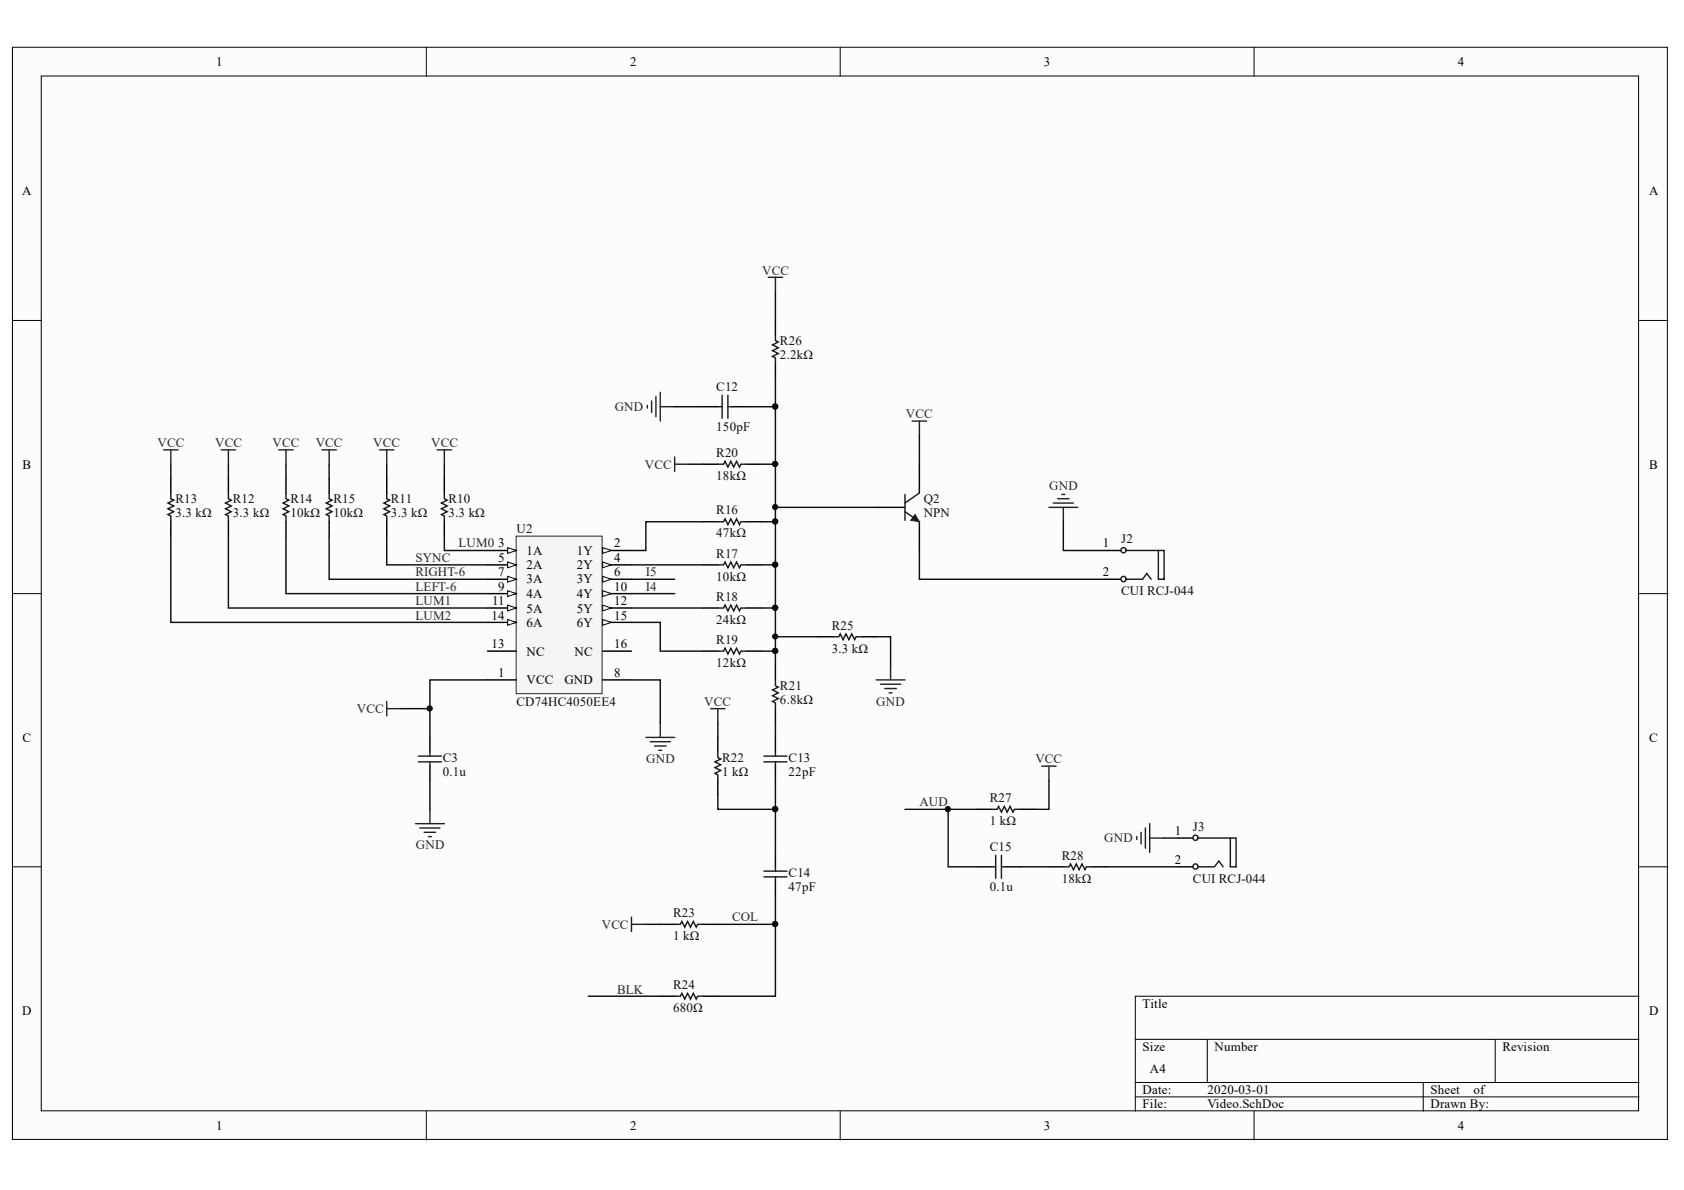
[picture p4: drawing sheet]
<svg xmlns="http://www.w3.org/2000/svg" width="297mm" height="210mm" viewBox="0 0 297 210" stroke-linecap="round" stroke-linejoin="round" font-family="sans-serif">
<g fill="#fcfcfc" stroke="#000" stroke-width=".18">
<path d="M2.2 8.3h291.9v192.7h-291.9z"/>
<path d="M7.3 13.4h281.7v182.5h-281.7z"/>
</g>
<g fill="none" stroke="#000" stroke-width=".18">
<path d="M75.2 8.3v5.1M148.2 8.3v5.1M221.2 8.3v5.1M2.2 56.5h5.1M289.1 56.5h5.1M2.2 104.7h5.1M289.1 104.7h5.1M2.2 152.9h5.1M289.1 152.9h5.1M289.1 175.7h-88.8v20.3M75.2 196v5.1M148.2 196v5.1"/>
<path d="M200.3 183.3h88.8M200.3 190.9h88.8M200.3 193.5h88.8M213 183.3v7.6M221.2 196v5.1M251 190.9v5.1M263.7 183.3v7.6"/>
</g>
<path d="M91 94.6h15.2v27.8h-15.2z" fill="#f5f5f5" stroke="#262626" stroke-width=".18"/>
<path d="M106.3 97.1h5.1M86 119.9h5.1" fill="none" stroke="#000" stroke-width=".25"/>
<path d="M106.3 96.6l1.5 .5-1.5 .5z" fill="#fcfcfc" stroke="#000" stroke-width=".18"/>
<path d="M86 97.1h5.1" fill="none" stroke="#000" stroke-width=".25"/>
<path d="M89.5 96.6l1.6 .5-1.6 .5z" fill="#fcfcfc" stroke="#000" stroke-width=".18"/>
<path d="M106.3 99.6h5.1" fill="none" stroke="#000" stroke-width=".25"/>
<path d="M106.3 99.1l1.5 .5-1.5 .5z" fill="#fcfcfc" stroke="#000" stroke-width=".18"/>
<path d="M86 99.6h5.1" fill="none" stroke="#000" stroke-width=".25"/>
<path d="M89.5 99.1l1.6 .5-1.6 .5z" fill="#fcfcfc" stroke="#000" stroke-width=".18"/>
<path d="M106.3 102.2h5.1" fill="none" stroke="#000" stroke-width=".25"/>
<path d="M106.3 101.7l1.5 .5-1.5 .5z" fill="#fcfcfc" stroke="#000" stroke-width=".18"/>
<path d="M86 102.2h5.1" fill="none" stroke="#000" stroke-width=".25"/>
<path d="M89.5 101.7l1.6 .5-1.6 .5z" fill="#fcfcfc" stroke="#000" stroke-width=".18"/>
<path d="M86 104.7h5.1M106.3 119.9h5.1" fill="none" stroke="#000" stroke-width=".25"/>
<path d="M89.5 104.2l1.6 .5-1.6 .5z" fill="#fcfcfc" stroke="#000" stroke-width=".18"/>
<path d="M106.3 104.7h5.1" fill="none" stroke="#000" stroke-width=".25"/>
<path d="M106.3 104.2l1.5 .5-1.5 .5z" fill="#fcfcfc" stroke="#000" stroke-width=".18"/>
<path d="M86 107.2h5.1" fill="none" stroke="#000" stroke-width=".25"/>
<path d="M89.5 106.7l1.6 .5-1.6 .6z" fill="#fcfcfc" stroke="#000" stroke-width=".18"/>
<path d="M106.3 107.2h5.1" fill="none" stroke="#000" stroke-width=".25"/>
<path d="M106.3 106.7l1.5 .5-1.5 .6z" fill="#fcfcfc" stroke="#000" stroke-width=".18"/>
<path d="M86 114.9h5.1M86 109.8h5.1" fill="none" stroke="#000" stroke-width=".25"/>
<path d="M89.5 109.3l1.6 .5-1.6 .5z" fill="#fcfcfc" stroke="#000" stroke-width=".18"/>
<path d="M106.3 109.8h5.1" fill="none" stroke="#000" stroke-width=".25"/>
<path d="M106.3 109.3l1.5 .5-1.5 .5z" fill="#fcfcfc" stroke="#000" stroke-width=".18"/>
<g fill="none" stroke="#000" stroke-width=".25">
<path d="M136.8 56.5v2.6M124.1 71.7h2.5M129.2 71.7h2.5M136.8 64.1v2.6M30.1 84.4v2.6M30.1 92v2.6M40.3 84.4v2.6M40.3 92v2.6M50.4 84.4v2.6M50.4 92v2.6M58.1 84.4v2.6M58.1 92v2.6"/>
<path d="M68.2 84.4v2.6M68.2 92v2.6M78.4 84.4v2.6M78.4 92v2.6M124.1 92h2.5M124.1 99.6h2.5M124.1 81.9h2.5M131.7 92h2.5M131.7 99.6h2.5M131.7 81.9h2.5M154.6 89.5h5M162.2 81.9v5.1"/>
<path d="M162.2 92v5.1M195.2 97.1h2.5M106.3 114.9h5.1M124.1 114.9h2.5M124.1 107.2h2.5M131.7 114.9h2.5M131.7 107.2h2.5M136.8 117.4v2.5M144.4 112.3h2.5M152 112.3h2.6M195.2 102.2h2.5M75.8 130.1v2.5"/>
<path d="M75.8 135.1v2.6M126.6 130.1v2.5M126.6 137.7v2.5M136.8 125v2.5M136.8 130.1v2.5M136.8 135.1v2.6M136.8 150.4v2.5M136.8 155.4v2.6M172.3 152.9h2.6M172.3 142.8h2.6M177.4 152.9h2.5M179.9 142.8h2.6"/>
<path d="M185 152.9h2.6M192.6 152.9h2.6M207.9 147.8h2.5M207.9 152.9h2.5M116.5 163h2.5M116.5 175.7h2.5M124.1 163h2.5M124.1 175.7h2.5"/>
</g>
<g fill="none" stroke="#1c1c1c" stroke-width=".25">
<path d="M136.8 59.1v1l.5 .2-1 .5 1 .5-1 .5 1 .6-1 .5 .5 .2v1M126.6 71.7h.8M127.4 69.7v4.1M128.4 69.7v4.1M128.4 71.7h.8M30.1 87v1l.5 .2-1 .5 1 .5-1 .5 1 .6-1 .5 .5 .2v1M40.3 87v1l.5 .2-1 .5 1 .5-1 .5 1 .6-1 .5 .5 .2v1M50.4 87v1l.6 .2-1.1 .5 1.1 .5-1.1 .5 1.1 .6-1.1 .5 .5 .2v1M58.1 87v1l.5 .2-1 .5 1 .5-1 .5 1 .6-1 .5 .5 .2v1M68.2 87v1l.5 .2-1 .5 1 .5-1 .5 1 .6-1 .5 .5 .2v1M78.4 87v1l.5 .2-1 .5 1 .5-1 .5 1 .6-1 .5 .5 .2v1M126.6 92h1l.3-.5 .5 1 .5-1 .5 1 .5-1 .5 1 .3-.5h1"/>
<path d="M126.6 99.6h1l.3-.5 .5 1 .5-1 .5 1 .5-1 .5 1 .3-.5h1M126.6 81.9h1l.3-.5 .5 1 .5-1 .5 1 .5-1 .5 1 .3-.5h1M159.6 90.3l2.6 1.7M159.6 87.2v4.6M162.2 87l-2.6 1.7M198.7 97.1h5.6M204.3 97.1h1v5.1h-1zM126.6 107.2h1l.3-.5 .5 1.1 .5-1.1 .5 1.1 .5-1.1 .5 1.1 .3-.6h1M126.6 114.9h1l.3-.6 .5 1.1 .5-1.1 .5 1.1 .5-1.1 .5 1.1 .3-.5h1M136.8 119.9v1l.5 .3-1 .5 1 .5-1 .5 1 .5-1 .5 .5 .3v1M146.9 112.3h1l.3-.5 .5 1 .5-1 .5 1 .5-1 .5 1 .3-.5h1M198.7 102.2h2.8l.8-1 .7 1"/>
<path d="M73.8 134.4h4.1M73.8 133.4h4.1M75.8 132.6v.8M75.8 134.4v.7M126.6 132.6v1l.5 .3-1 .5 1 .5-1 .5 1 .5-1 .5 .5 .3v1M134.7 134.4h4.1M134.7 133.4h4.1M136.8 132.6v.8M136.8 134.4v.7M134.7 153.7h4.1M134.7 154.7h4.1M136.8 152.9v.8"/>
<path d="M136.8 154.7v.7M174.9 142.8h1l.2-.6 .5 1.1 .5-1.1 .6 1.1 .5-1.1 .5 1.1 .2-.5h1M174.9 152.9h.7M175.6 150.9v4M176.6 150.9v4M176.6 152.9h.8M187.6 152.9h1l.2-.5 .5 1 .5-1 .6 1 .5-1 .5 1 .2-.5h1M211.4 152.9h2.8l.8-1 .7 1M211.4 147.8h5.6M217 147.8h1v5.1h-1zM119 163h1l.3-.5 .5 1 .5-1 .5 1 .5-1 .5 1 .3-.5h1M119 175.7h1l.3-.5 .5 1 .5-1 .5 1 .5-1 .5 1 .3-.5h1"/>
<circle cx="198.2" cy="97.1" r=".46"/>
<circle cx="198.2" cy="102.1" r=".46"/>
<circle cx="210.9" cy="147.8" r=".46"/>
<circle cx="210.9" cy="152.8" r=".46"/>
</g>
<g fill="none" stroke="#262626" stroke-width=".25">
<path d="M135.5 48.9h2.5M136.8 48.9v2.6M28.9 79.3h2.5M30.1 79.3v2.6M39 79.3h2.6M40.3 79.3v2.6M49.2 79.3h2.5M50.4 79.3v2.6M56.8 79.3h2.5M58.1 79.3v2.6M66.9 79.3h2.6M68.2 79.3v2.6"/>
<path d="M77.1 79.3h2.5M78.4 79.3v2.6M114.2 71.5v.5M114.9 70.7v2.1M115.7 70v3.5M116.5 69.2v5.1M116.5 71.7h2.5M160.9 74.3h2.5M162.2 74.3v2.5M119 80.6v2.6M119 81.9h2.5M185 89.5h5.1"/>
<path d="M185.8 88.7h3.5M186.5 88h2.1M187.3 87.2h.5M187.6 89.5v2.5M154.6 119.9h5M157.1 117.4v2.5M68.2 123.7v2.6M68.2 125h2.6M113.9 130.1h5.1M114.7 130.8h3.5M115.4 131.6h2.1M116.2 132.4h.5"/>
<path d="M116.5 127.5v2.6M125.3 125h2.6M126.6 125v2.5M155.3 120.7h3.6M156.1 121.4h2M156.8 122.2h.5M183.8 135.1h2.5M185 135.1v2.6M73.3 145.3h5.1M74.1 146h3.5M74.8 146.8h2.1M75.6 147.6h.5"/>
<path d="M75.8 142.8v2.5M200.5 147.6v.5M201.3 146.8v2M202 146v3.6M202.8 145.3v5.1M202.8 147.8h2.5M111.4 161.8v2.5M111.4 163h2.5"/>
</g>
<g fill="none" stroke="#0e0e0e" stroke-width=".25">
<path d="M136.8 51.5v5M119 71.7h5.1M131.7 71.7h5.1v10.2M136.8 66.7v5M162.2 76.8v5.1M30.1 94.6v15.2h55.9M30.1 81.9v2.5M40.3 94.6v12.6h45.7M40.3 81.9v2.5M50.4 94.6v10.1h35.6M50.4 81.9v2.5M58.1 94.6v7.6h27.9"/>
<path d="M58.1 81.9v2.5M68.2 94.6v5h17.8M68.2 81.9v2.5M78.4 94.6v2.5h7.6M78.4 81.9v2.5M111.4 99.6h12.7M121.5 81.9h2.6M124.1 92h-10.2v5.1h-2.5M134.2 99.6h2.6v7.6M134.2 92h2.6v7.6M134.2 81.9h2.6v10.1M136.8 89.5h17.8"/>
<path d="M162.2 97.1v5.1h33M187.6 92v5.1h7.6M86 119.9h-10.2v10.2M111.4 119.9h5.1v7.6M111.4 109.8h5.1v5.1h7.6M111.4 102.2h7.6M111.4 104.7h7.6M111.4 107.2h12.7M134.2 107.2h2.6v7.7h-2.6M136.8 114.9v2.5M136.8 112.3h7.6M154.6 112.3h2.5v5.1"/>
<path d="M70.8 125h5M75.8 137.7v5.1M126.6 127.5v2.6M136.8 137.7v5.1h-10.2v-2.6M136.8 127.5v2.6M185 137.7v5.1h-2.5M136.8 158v5h-10.2M136.8 142.8v7.6M159.6 142.8h12.7M167.2 142.8v10.1h5.1M179.9 152.9h5.1M195.2 152.9h12.7"/>
<path d="M205.3 147.8h2.6M103.8 175.7h12.7M113.9 163h2.6M136.8 163v12.7h-10.2"/>
</g>
<g fill="#0e0e0e" stroke="#0e0e0e" stroke-width=".18">
<circle cx="75.8" cy="125" r=".46"/>
<circle cx="136.7" cy="114.8" r=".46"/>
<circle cx="136.7" cy="107.2" r=".46"/>
<circle cx="136.7" cy="99.6" r=".46"/>
<circle cx="136.7" cy="92" r=".46"/>
<circle cx="136.7" cy="81.8" r=".46"/>
<circle cx="136.7" cy="71.7" r=".46"/>
<circle cx="136.7" cy="142.7" r=".46"/>
<circle cx="136.7" cy="163" r=".46"/>
<circle cx="136.7" cy="112.3" r=".46"/>
<circle cx="136.7" cy="89.4" r=".46"/>
<circle cx="167.2" cy="142.7" r=".46"/>
</g>
<path d="M161.4 90.8l.8 1.2-1.6-.2z" fill="#1c1c1c" stroke="#1c1c1c" stroke-width=".18"/>
<g font-size="2.3">
<text x="38.1" y="11.6">1</text>
<text x="111.1" y="11.6">2</text>
<text x="184.1" y="11.6">3</text>
<text x="257.2" y="11.6">4</text>
<text x="3.9" y="34.4">A</text>
<text x="290.9" y="34.4">A</text>
<text x="4" y="82.6">B</text>
<text x="290.9" y="82.6">B</text>
<text x="87.9" y="96.6">3</text>
<text x="87.9" y="99.1">5</text>
<text x="87.9" y="101.6">7</text>
<text x="92.9" y="97.8">1A</text>
<text x="92.9" y="100.4">2A</text>
<text x="101.7" y="97.8">1Y</text>
<text x="101.7" y="100.4">2Y</text>
<text x="108.3" y="96.6">2</text>
<text x="108.3" y="99.1">4</text>
<text x="108.3" y="101.6">6</text>
<text x="194.5" y="96.6">1</text>
<text x="194.5" y="101.6">2</text>
<text x="86.8" y="106.8">11</text>
<text x="87.9" y="104.3">9</text>
<text x="92.9" y="102.9">3A</text>
<text x="92.9" y="105.5">4A</text>
<text x="101.7" y="102.9">3Y</text>
<text x="101.7" y="105.5">4Y</text>
<text x="108.3" y="104.3">10</text>
<text x="108.3" y="106.8">12</text>
<text x="86.7" y="109.3">14</text>
<text x="92.9" y="108.1">5A</text>
<text x="92.9" y="110.6">6A</text>
<text x="101.7" y="108.1">5Y</text>
<text x="101.7" y="110.6">6Y</text>
<text x="108.3" y="109.3">15</text>
<text x="86.7" y="114.4">13</text>
<text x="87.9" y="119.4">1</text>
<text x="92.9" y="115.7">NC</text>
<text x="101.3" y="115.7">NC</text>
<text x="108.3" y="119.4">8</text>
<text x="108.3" y="114.4">16</text>
<text x="92.9" y="120.7">VCC</text>
<text x="99.6" y="120.7">GND</text>
<text x="4" y="130.8">C</text>
<text x="290.9" y="130.8">C</text>
<text x="207.2" y="147.3">1</text>
<text x="207.2" y="152.4">2</text>
<text x="3.9" y="179">D</text>
<text x="201.6" y="177.8">Title</text>
<text x="290.9" y="179">D</text>
<text x="201.6" y="185.4">Size</text>
<text x="214.2" y="185.4">Number</text>
<text x="265" y="185.4">Revision</text>
<text x="202.8" y="189.2">A4</text>
<text x="201.6" y="193">Date:</text>
<text x="201.6" y="195.5">File:</text>
<text x="213" y="193">2020-03-01</text>
<text x="213" y="195.5">Video.SchDoc</text>
<text x="252.3" y="193">Sheet</text>
<text x="252.3" y="195.5">Drawn By:</text>
<text x="259.9" y="193">of</text>
<text x="38.1" y="199.3">1</text>
<text x="111.1" y="199.3">2</text>
<text x="184.1" y="199.3">3</text>
<text x="257.2" y="199.3">4</text>
</g>
<g font-size="2.3" fill="#262626">
<text x="134.5" y="48.5">VCC</text>
<text x="108.4" y="72.5">GND</text>
<text x="159.8" y="73.8">VCC</text>
<text x="27.8" y="78.8">VCC</text>
<text x="37.9" y="78.8">VCC</text>
<text x="48.1" y="78.8">VCC</text>
<text x="55.7" y="78.8">VCC</text>
<text x="65.8" y="78.8">VCC</text>
<text x="76.1" y="78.8">VCC</text>
<text x="113.7" y="82.6">VCC</text>
<text x="185.1" y="86.4">GND</text>
<text x="73.3" y="99.1">SYNC</text>
<text x="73.3" y="101.6">RIGHT-6</text>
<text x="80.9" y="96.6">LUM0</text>
<text x="113.9" y="101.6">I5</text>
<text x="73.3" y="106.8">LUM1</text>
<text x="73.3" y="104.3">LEFT-6</text>
<text x="113.9" y="104.3">I4</text>
<text x="73.3" y="109.3">LUM2</text>
<text x="63" y="125.8">VCC</text>
<text x="124.2" y="124.5">VCC</text>
<text x="154.6" y="124.5">GND</text>
<text x="114" y="134.6">GND</text>
<text x="182.6" y="134.6">VCC</text>
<text x="162.2" y="142.2">AUD</text>
<text x="73.4" y="149.8">GND</text>
<text x="194.8" y="148.6">GND</text>
<text x="106.1" y="163.9">VCC</text>
<text x="129.1" y="162.5">COL</text>
<text x="108.8" y="175.3">BLK</text>
</g>
<g font-size="2.3" fill="#0e0e0e">
<text x="137.6" y="63.4">2.2kΩ</text>
<text x="137.6" y="60.9">R26</text>
<text x="126.3" y="69">C12</text>
<text x="126.3" y="76.1">150pF</text>
<text x="126.3" y="80.6">R20</text>
<text x="30.9" y="88.7">R13</text>
<text x="41.1" y="88.7">R12</text>
<text x="51.2" y="88.7">R14</text>
<text x="58.8" y="88.7">R15</text>
<text x="69" y="88.7">R11</text>
<text x="79.1" y="88.7">R10</text>
<text x="126.3" y="84.7">18kΩ</text>
<text x="162.9" y="88.7">Q2</text>
<text x="30.9" y="91.3">3.3 kΩ</text>
<text x="41.1" y="91.3">3.3 kΩ</text>
<text x="51.2" y="91.3">10kΩ</text>
<text x="58.8" y="91.3">10kΩ</text>
<text x="69" y="91.3">3.3 kΩ</text>
<text x="79.1" y="91.3">3.3 kΩ</text>
<text x="91.1" y="94">U2</text>
<text x="126.3" y="94.8">47kΩ</text>
<text x="126.3" y="90.7">R16</text>
<text x="162.9" y="91.3">NPN</text>
<text x="197.7" y="95.8">J2</text>
<text x="126.3" y="98.3">R17</text>
<text x="126.3" y="102.4">10kΩ</text>
<text x="126.3" y="106">R18</text>
<text x="197.7" y="105">CUI RCJ-044</text>
<text x="126.3" y="110.1">24kΩ</text>
<text x="126.3" y="113.6">R19</text>
<text x="146.7" y="111.1">R25</text>
<text x="126.3" y="117.7">12kΩ</text>
<text x="146.7" y="115.1">3.3 kΩ</text>
<text x="91.1" y="124.5">CD74HC4050EE4</text>
<text x="137.6" y="124.3">6.8kΩ</text>
<text x="137.6" y="121.7">R21</text>
<text x="78.1" y="136.9">0.1u</text>
<text x="78.1" y="134.4">C3</text>
<text x="127.4" y="136.9">1 kΩ</text>
<text x="127.4" y="134.4">R22</text>
<text x="139.1" y="136.9">22pF</text>
<text x="139.1" y="134.4">C13</text>
<text x="174.6" y="141.5">R27</text>
<text x="174.6" y="145.5">1 kΩ</text>
<text x="210.4" y="146.5">J3</text>
<text x="139.1" y="154.7">C14</text>
<text x="174.6" y="150.1">C15</text>
<text x="187.3" y="155.7">18kΩ</text>
<text x="187.3" y="151.6">R28</text>
<text x="210.4" y="155.7">CUI RCJ-044</text>
<text x="118.7" y="161.7">R23</text>
<text x="139.1" y="157.2">47pF</text>
<text x="174.6" y="157.2">0.1u</text>
<text x="118.7" y="165.9">1 kΩ</text>
<text x="118.7" y="178.5">680Ω</text>
<text x="118.7" y="174.5">R24</text>
</g>
</svg>
